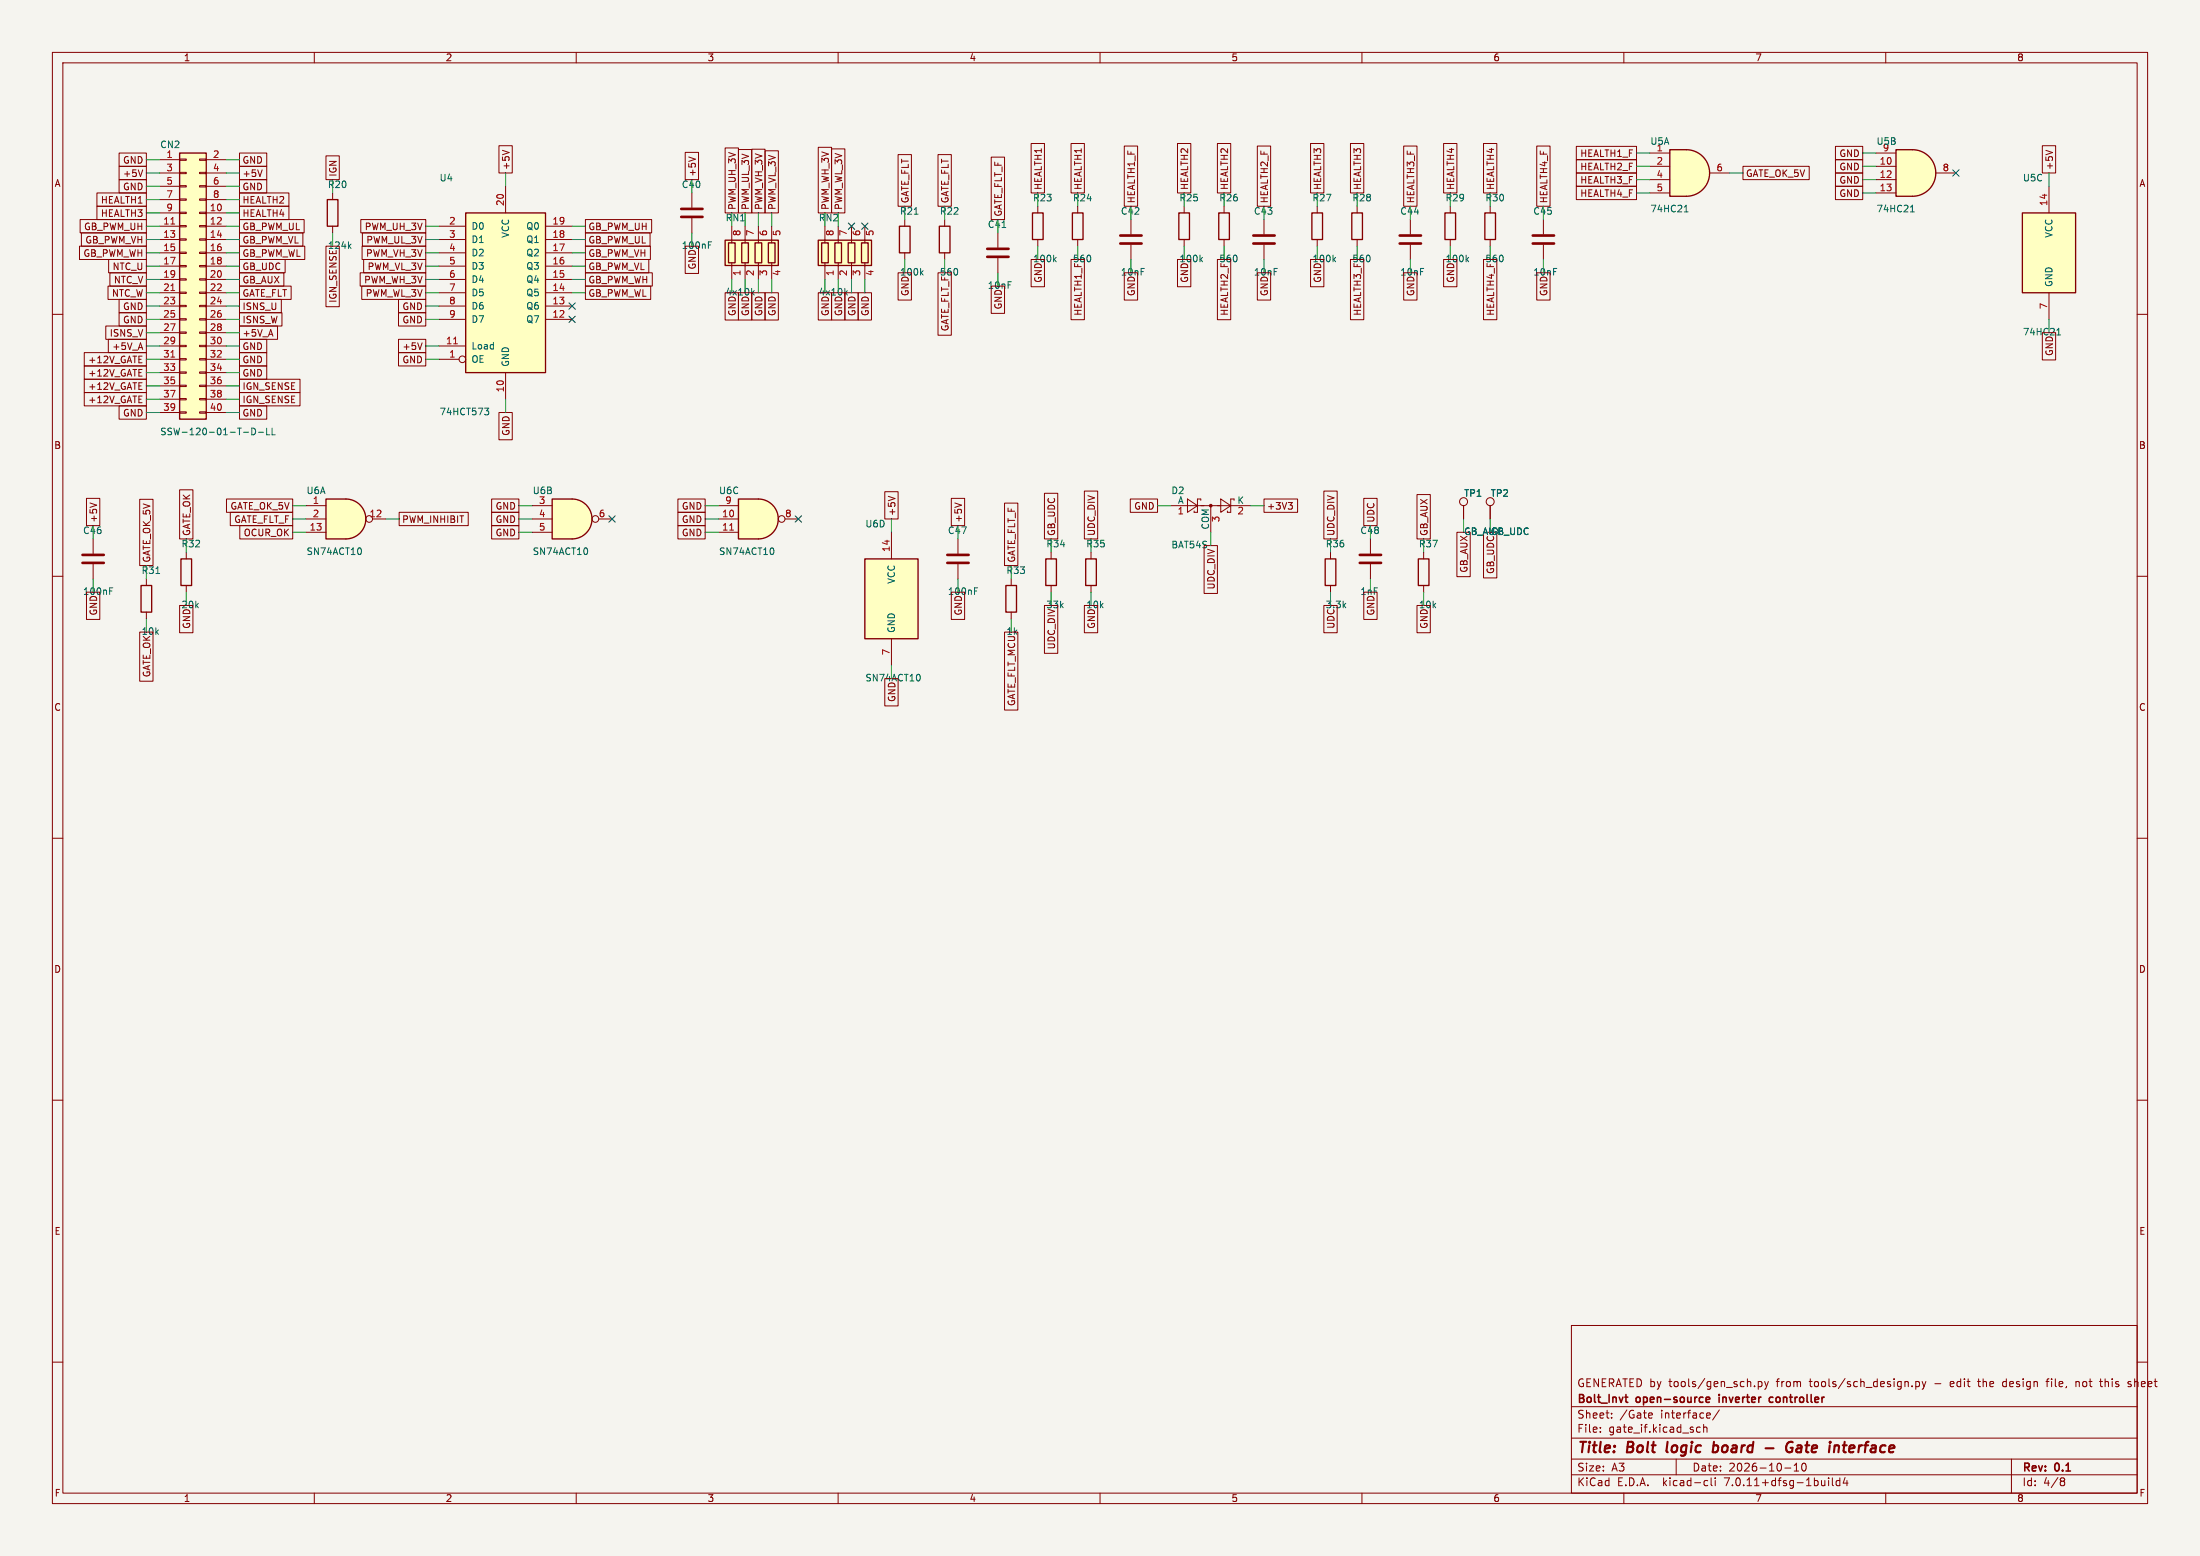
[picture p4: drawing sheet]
<svg xmlns="http://www.w3.org/2000/svg" width="420mm" height="297mm" viewBox="0 0 420 297" stroke-linecap="round" stroke-linejoin="round" font-family="sans-serif">
<path d="M0 0h420v297h-420z" fill="#f5f4ef" stroke="#f5f4ef" stroke-width=".19"/>
<g fill="none" stroke="#840000" stroke-width=".19">
<path d="M10 10h400v277h-400zM12 12h396v273h-396zM60 10v2M110 10v2M160 10v2M210 10v2M260 10v2M310 10v2M360 10v2M30.5 30.5h3.8M30.5 33h3.8M30.5 35.6h3.8"/>
<path d="M30.5 38.1h3.8M34.3 38h1.3v.2h-1.3zM34.3 35.4h1.3v.3h-1.3zM34.3 32.9h1.3v.2h-1.3zM34.3 30.4h1.3v.2h-1.3zM38.1 38h1.3v.2h-1.3zM38.1 35.4h1.3v.3h-1.3zM38.1 32.9h1.3v.2h-1.3zM38.1 30.4h1.3v.2h-1.3zM39.4 30.5h3.8M39.4 33h3.8M39.4 35.6h3.8"/>
<path d="M39.4 38.1h3.8M96.5 35.6v5M226.1 39.4v1.2M233.7 39.4v1.2M251.5 39.4v1.2M259.1 39.4v1.2M276.9 39.4v1.2M284.5 39.4v1.2M10 60h2M30.5 40.6h3.8M30.5 43.2h3.8M30.5 45.7h3.8"/>
<path d="M30.5 48.3h3.8M30.5 50.8h3.8M30.5 53.3h3.8M30.5 55.9h3.8M30.5 58.4h3.8M34.3 58.3h1.3v.2h-1.3zM34.3 55.8h1.3v.2h-1.3zM34.3 53.2h1.3v.3h-1.3zM34.3 50.7h1.3v.2h-1.3zM34.3 48.1h1.3v.3h-1.3zM34.3 45.6h1.3v.2h-1.3zM34.3 43.1h1.3v.2h-1.3z"/>
<path d="M34.3 40.5h1.3v.3h-1.3zM38.1 58.3h1.3v.2h-1.3zM38.1 55.8h1.3v.2h-1.3zM38.1 53.2h1.3v.3h-1.3zM38.1 50.7h1.3v.2h-1.3zM38.1 48.1h1.3v.3h-1.3zM38.1 45.6h1.3v.2h-1.3zM38.1 43.1h1.3v.2h-1.3zM38.1 40.5h1.3v.3h-1.3zM39.4 40.6h3.8M39.4 43.2h3.8M39.4 45.7h3.8"/>
<path d="M39.4 48.3h3.8M39.4 50.8h3.8M39.4 53.3h3.8M39.4 55.9h3.8M39.4 58.4h3.8M83.8 43.2h5.1M83.8 45.7h5.1M83.8 48.3h5.1M83.8 50.8h5.1M83.8 53.3h5.1M83.8 55.9h5.1M83.8 58.4h5.1"/>
<path d="M104.1 43.2h5.1M104.1 45.7h5.1M104.1 48.3h5.1M104.1 50.8h5.1M104.1 53.3h5.1M104.1 55.9h5.1M104.1 58.4h5.1M215.9 41.9v2.8M215.9 46.7v2.8M226.1 45.7v1.3M233.7 45.7v1.3M241.3 41.9v2.8"/>
<path d="M241.3 46.7v2.8M251.5 45.7v1.3M259.1 45.7v1.3M269.2 41.9v2.8M269.2 46.7v2.8M276.9 45.7v1.3M284.5 45.7v1.3M294.6 41.9v2.8M294.6 46.7v2.8M408 60h2M30.5 61h3.8M30.5 63.5h3.8"/>
<path d="M30.5 66h3.8M30.5 68.6h3.8M30.5 71.1h3.8M30.5 73.7h3.8M30.5 76.2h3.8M30.5 78.7h3.8M34.3 78.6h1.3v.3h-1.3zM34.3 76.1h1.3v.2h-1.3zM34.3 73.5h1.3v.3h-1.3zM34.3 71h1.3v.2h-1.3zM34.3 68.5h1.3v.2h-1.3zM34.3 65.9h1.3v.3h-1.3z"/>
<path d="M34.3 63.4h1.3v.2h-1.3zM34.3 60.8h1.3v.3h-1.3zM38.1 78.6h1.3v.3h-1.3zM38.1 76.1h1.3v.2h-1.3zM38.1 73.5h1.3v.3h-1.3zM38.1 71h1.3v.2h-1.3zM38.1 68.5h1.3v.2h-1.3zM38.1 65.9h1.3v.3h-1.3zM38.1 63.4h1.3v.2h-1.3zM38.1 60.8h1.3v.3h-1.3zM39.4 61h3.8M39.4 63.5h3.8"/>
<path d="M39.4 66h3.8M39.4 68.6h3.8M39.4 71.1h3.8M39.4 73.7h3.8M39.4 76.2h3.8M39.4 78.7h3.8M83.8 61h5.1M83.8 66h5.1M83.8 68.6h3.8M96.5 71.1v5.1M104.1 61h5.1M10 110h2"/>
<path d="M170.2 101.6v5.1M182.9 102.9v2.8M182.9 107.7v2.8M193 110.5v1.3M193 116.8v1.3M200.7 105.4v1.3M200.7 111.8v1.2M271.8 105.4v1.3M271.8 111.8v1.2M408 110h2M170.2 121.9v5.1M10 160h2"/>
<path d="M408 160h2M10 210h2M408 210h2M10 260h2M300 253h108v32h-108zM408 260h2M300 278.5h108M300 274.5h108M300 268.5h108M305.5 273.2v.2M305.5 272.5v.1M307.7 270.5v.2"/>
<path d="M307.7 269.8v.1M314.9 269.7l.5 .1v.2l-.7 .2M315.4 270.6l-.5 .1M320 278.5v3M324.6 272.5l-.4-.1-.3 .3 .1 .6h.6M325.2 272.5l.2-.1 .4 .1 .1 .9M325.2 271.9v1.5M326.4 269.8l.1 .2-.7 .2M328.2 269.1l-1.3 1.9M335.7 263.7v1.5M335.7 263.8l.4-.1 .3 .3-.2 .6h-.5M336.9 263.7l.3 1"/>
<path d="M337.2 264.7l-.3 .5M337.6 263.7l-.4 1M342.5 279.7l.4-.4v1.5M344.2 279.4l.1-.1a.8 .8 0 0 1 .5 .7 .8 .8 0 0 1-.5 .8 1 1 0 0 1-.1-1.4zM365 264.5v.2M365.7 263.8l.5-.1 .2 .3-.1 .6h-.6M365.7 263.7v1.5M366.9 263.7l.4 1M367.3 264.7l-.4 .5M367.7 263.7l-.4 1M377.5 263.7h.6M382.6 263.7l-.3 .3v.4l.3 .3"/>
<path d="M384 278.5v6.5M390.6 263.7h.6M391.2 263.2l-.4 .2v1.3M396.3 263.7v1M396.9 263.8l-.4-.1-.2 .1M400.8 263.7h.6M401 263.2v1.3l.4 .2M406.8 263.8l-.4-.1-.2 .2 .1 .2 .5 .2v.3h-.6M60 285v2M110 285v2M160 285v2M210 285v2"/>
<path d="M260 285v2M300 281.5h108M310 285v2M325.6 282.6l.4 .1M326 283.5l-.4 .1M326.7 282.1v1.3l.2 .2M327.4 282.1v.1M327.4 282.6v1M340.7 280.2h1.2M342.5 280.8h.9M349.1 282.1v.1M349.1 282.6v1"/>
<path d="M349.8 282.1v1.3l.2 .2M351.2 282.7l-.4-.1-.3 .3 .2 .6h.5M351.2 282.1v1.5M352.2 282l-.3 1.1h.9M352.6 282.6v1M360 285v2M393.6 282.1h.3l.3 .3-.3 .3M393.6 282.7h.3M393.9 282.7l.2 .2 .1 .4-.3 .3h-.3"/>
<circle cx="88.3" cy="68.6" r=".63"/>
</g>
<path d="M318.3 275.2l-.1 1.9M327.1 276h.8M327.2 275.2l-.2 2M327.8 277a.66 .66 0 0 1-.8 .1M337.1 276.4h1.5M342.2 275.3a1.02 1.02 0 0 0-1.2 .6 1.02 1.02 0 0 0 .5 1.3l.6-.2 .1-.7h-.4M343.7 275.9l-.6 .1M343.7 276.4h-.5a.4 .4 0 0 0-.3 .4 .4 .4 0 0 0 .2 .4h.5M351.8 275.9h.7M352.2 275.2l-.3 1.7 .1 .2 .4 .1" fill="none" stroke="#840000" stroke-width=".4"/>
<path d="M310.2 266.7h.6M310.5 267.6l.3 .1M325.7 267.2l.7-.2-.1-.2-.4-.1-.2 .2 .1 .7h.5M328.2 266.2v.1M328.2 266.7v1M338.5 266.8l-.5-.1-.2 .3 .1 .6h.6" fill="none" stroke="#840000" stroke-width=".3"/>
<g fill="#ffffc2" stroke="#ffffc2" stroke-width=".19">
<path d="M165.1 106.7h10.2v15.2h-10.2z"/>
<path d="M34.3 29.2h5.1v50.8h-5.1z"/>
<path d="M88.9 40.6h15.2v30.5h-15.2z"/>
<path d="M144.8 95.3a3.8 3.8 0 0 1 3.8 3.8 3.8 3.8 0 0 1-3.8 3.8z"/>
</g>
<path d="M34.3 29.2h5.1v50.8h-5.1zM88.9 40.6h15.2v30.5h-15.2zM225 40.6h2.1v5.1h-2.1zM232.7 40.6h2v5.1h-2zM250.4 40.6h2.1v5.1h-2.1zM258.1 40.6h2v5.1h-2zM275.8 40.6h2.1v5.1h-2.1zM283.5 40.6h2v5.1h-2zM165.1 106.7h10.2v15.2h-10.2zM192 111.8h2.1v5h-2.1zM199.6 106.7h2.1v5.1h-2.1zM270.8 106.7h2v5.1h-2z" fill="none" stroke="#840000" stroke-width=".25"/>
<g fill="none" stroke="#006464" stroke-width=".19">
<path d="M229.2 49.5l.4 .5M229.6 49.1l-.5 .5M254.6 49.5l.4 .5M255 49.1l-.5 .5M280 49.5l.4 .5M280.4 49.1l-.5 .5M92.5 77.9h.8l-.4 .5 .3 .1 .1 .4-.2 .3h-.4M46.5 82.5h1M48.1 81.7a.64 .64 0 0 1 .7 .7 .64 .64 0 0 1-.7 .6zM49.3 82.5h1M50.9 81.7v1.3h.6M51.9 81.7v1.3h.6"/>
<path d="M186 112.8h.5M186 112.2h.6M175.6 128.8l.1 .4-.1 .7"/>
</g>
<path d="M213.9 46.5h4M213.9 45h4M239.3 46.5h4M239.3 45h4M267.2 46.5h4.1M267.2 45h4.1M292.6 46.5h4.1M292.6 45h4.1M180.8 107.4h4.1M180.8 105.9h4.1" fill="none" stroke="#840000" stroke-width=".51"/>
<path d="M32.6 42.8h.8M32.6 55.5h.8M32.6 68.2h.8M86.6 65.6h.7" fill="none" stroke="#a90000" stroke-width=".19"/>
<path d="M141 95.3h3.8v7.6h-3.8z" fill="#ffffc2"/>
<path d="M141 95.3h3.8a3.8 3.8 0 0 1 3.8 3.8 3.8 3.8 0 0 1-3.8 3.8h-3.8z" fill="none" stroke="#840000" stroke-width=".25"/>
<g fill="none" stroke="#840000" stroke-width=".19">
<path d="M137.2 99.1h3.8M137.2 96.5h3.8M149.9 99.1h2.5M137.2 101.6h3.8"/>
<circle cx="149.2" cy="99.1" r=".63"/>
</g>
<path d="M139.3 101.2h.7" fill="none" stroke="#a90000" stroke-width=".19"/>
<path d="M147.6 104.7l.1 .4-.1 .6" fill="none" stroke="#006464" stroke-width=".19"/>
<path d="M109.2 95.3a3.8 3.8 0 0 1 3.8 3.8 3.8 3.8 0 0 1-3.8 3.8z" fill="#ffffc2" stroke="#ffffc2" stroke-width=".19"/>
<path d="M105.4 95.3h3.8v7.6h-3.8z" fill="#ffffc2"/>
<path d="M105.4 95.3h3.8a3.8 3.8 0 0 1 3.8 3.8 3.8 3.8 0 0 1-3.8 3.8h-3.8z" fill="none" stroke="#840000" stroke-width=".25"/>
<g fill="none" stroke="#840000" stroke-width=".19">
<path d="M101.6 96.5h3.8M101.6 99.1h3.8M114.3 99.1h2.5M101.6 101.6h3.8"/>
<circle cx="113.7" cy="99.1" r=".63"/>
</g>
<path d="M112.1 104.7l.1 .4-.1 .6" fill="none" stroke="#006464" stroke-width=".19"/>
<path d="M66 95.3a3.8 3.8 0 0 1 3.8 3.8 3.8 3.8 0 0 1-3.8 3.8z" fill="#ffffc2" stroke="#ffffc2" stroke-width=".19"/>
<path d="M62.2 95.3h3.8v7.6h-3.8z" fill="#ffffc2"/>
<g fill="none" stroke="#840000" stroke-width=".25">
<path d="M138.4 45.8h10.2v4.9h-10.2zM139.1 46.4h1.2v3.8h-1.2zM141.6 46.4h1.3v3.8h-1.3zM144.1 46.4h1.3v3.8h-1.3zM146.7 46.4h1.3v3.8h-1.3zM156.2 45.8h10.2v4.9h-10.2zM156.8 46.4h1.3v3.8h-1.3zM159.4 46.4h1.3v3.8h-1.3zM161.9 46.4h1.3v3.8h-1.3zM164.5 46.4h1.2v3.8h-1.2zM171.7 43.2h2v5.1h-2zM179.3 43.2h2.1v5.1h-2.1z"/>
<path d="M197.1 40.6h2v5.1h-2zM204.7 40.6h2.1v5.1h-2.1zM62.2 95.3h3.8a3.8 3.8 0 0 1 3.8 3.8 3.8 3.8 0 0 1-3.8 3.8h-3.8zM26.9 111.8h2.1v5h-2.1zM34.5 106.7h2.1v5.1h-2.1z"/>
</g>
<g fill="none" stroke="#840000" stroke-width=".19">
<path d="M132.1 36.8v2.8M198.1 39.4v1.2M205.7 39.4v1.2M132.1 41.7v2.8M139.7 43.2v3.2M139.7 50.2v3.1M142.2 43.2v3.2M142.2 50.2v3.1M144.8 43.2v3.2M144.8 50.2v3.1M147.3 43.2v3.2M147.3 50.2v3.1"/>
<path d="M157.5 43.2v3.2M157.5 50.2v3.1M160 43.2v3.2M160 50.2v3.1M162.6 43.2v3.2M162.6 50.2v3.1M165.1 43.2v3.2M165.1 50.2v3.1M172.7 41.9v1.3M172.7 48.3v1.2M180.3 41.9v1.3M180.3 48.3v1.2"/>
<path d="M190.5 44.5v2.7M190.5 49.3v2.8M198.1 45.7v1.3M205.7 45.7v1.3M58.4 96.5h3.8M58.4 99.1h3.8M71.1 99.1h2.6M17.8 102.9v2.8M17.8 107.7v2.8M27.9 110.5v1.3M27.9 116.8v1.3M35.6 105.4v1.3"/>
<path d="M35.6 111.8v1.2M58.4 101.6h3.8"/>
<circle cx="70.5" cy="99.1" r=".63"/>
</g>
<g fill="none" stroke="#006464" stroke-width=".19">
<path d="M135.2 46.8h.5M135.2 46.2h.6M143.6 55.8l.4 .5M144 55.5l-.5 .5M161.4 55.8l.4 .5M161.8 55.5l-.5 .5M174.5 40.9h.8M175.9 52l.3 .5M176.2 51.7l-.5 .4M191.3 43.4h.7M201.3 49.5l.3 .5M201.6 49.1l-.5 .5"/>
<path d="M20.9 112.8h.5M20.9 112.2h.6M29.8 109.5h.7M68.9 104.7l.1 .4-.1 .6"/>
</g>
<path d="M130 39.9h4.1M130 41.4h4.1M188.5 49h4M188.5 47.5h4M15.7 107.4h4.1M15.7 105.9h4.1" fill="none" stroke="#840000" stroke-width=".51"/>
<g fill="#ffffc2" stroke="#ffffc2" stroke-width=".19">
<path d="M138.4 45.8h10.2v4.9h-10.2z"/>
<path d="M156.2 45.8h10.2v4.9h-10.2z"/>
<path d="M365.1 28.6a4.4 4.4 0 0 1 4.4 4.4 4.4 4.4 0 0 1-4.4 4.5z"/>
</g>
<path d="M361.9 28.6h3.2v8.9h-3.2z" fill="#ffffc2"/>
<path d="M62.5 38.1h2v5.1h-2zM361.9 28.6h3.2a4.4 4.4 0 0 1 4.4 4.4 4.4 4.4 0 0 1-4.4 4.5h-3.2zM207.3 106.7h2v5.1h-2z" fill="none" stroke="#840000" stroke-width=".25"/>
<g fill="none" stroke="#840000" stroke-width=".19">
<path d="M63.5 36.8v1.3M358.1 31.8h3.8M358.1 34.3h3.8M358.1 36.8h3.8M358.1 29.2h3.8M369.6 33h3.8M63.5 43.2v1.3M223.5 96.5h15.3M226.7 95.3l1.9 1.2-1.9 1.3zM229.2 95.5v-.2h-.6v2.5h-.6v-.3M231.1 96.5v5.1M233 95.3l1.9 1.2-1.9 1.3z"/>
<path d="M235.6 95.5v-.2h-.7v2.5h-.6v-.3M279.4 96.5v2.6M284.5 96.5v2.6M208.3 105.4v1.3M208.3 111.8v1.2"/>
<circle cx="279.4" cy="95.8" r=".76"/>
<circle cx="284.5" cy="95.8" r=".76"/>
</g>
<path d="M364.8 39.5l.3-.3v1.2M66.6 46.9l.4 .5M67 46.6l-.5 .5M364.7 40.4h.7" fill="none" stroke="#006464" stroke-width=".19"/>
<circle cx="231.1" cy="96.5" r=".25" fill="#840000" stroke="#840000" stroke-width=".19"/>
<path d="M321.9 28.6a4.4 4.4 0 0 1 4.5 4.4 4.4 4.4 0 0 1-4.5 4.5z" fill="#ffffc2" stroke="#ffffc2" stroke-width=".19"/>
<path d="M318.8 28.6h3.1v8.9h-3.1z" fill="#ffffc2"/>
<path d="M318.8 28.6h3.1a4.4 4.4 0 0 1 4.5 4.4 4.4 4.4 0 0 1-4.5 4.5h-3.1zM386.1 40.6h10.1v15.3h-10.1zM253 106.7h2v5.1h-2z" fill="none" stroke="#840000" stroke-width=".25"/>
<g fill="none" stroke="#840000" stroke-width=".19">
<path d="M18.5 39.4h9.4v2.5h-9.4zM18.5 36.8h9.4v2.6h-9.4zM22.7 29.2h5.2v2.6h-5.2zM22.7 34.3h5.2v2.5h-5.2zM22.7 31.8h5.2v2.5h-5.2zM27.2 32.4l-.4 1.3M45.7 31.8h5.2v2.5h-5.2zM45.7 29.2h5.2v2.6h-5.2zM45.7 39.4h9.5v2.5h-9.5zM45.7 36.8h9.5v2.6h-9.5zM45.7 34.3h5.2v2.5h-5.2zM50 32.4l-.4 1.3"/>
<path d="M62.2 29.8h2.6v4.5h-2.6zM95.2 27.8h2.6v5.2h-2.6zM95.9 28.7l1.3 .4M130.8 29.1h2.6v5.2h-2.6zM131.5 30l1.3 .4M138.4 28.2h2.6v12.4h-2.6zM141 28.5h2.5v12.1h-2.5zM143.5 28.5h2.6v12.1h-2.6zM146 28.8h2.6v11.8h-2.6zM156.2 28.1h2.6v12.5h-2.6zM158.7 28.4h2.6v12.2h-2.6zM171.4 29.5h2.6v9.9h-2.6z"/>
<path d="M179.1 29.5h2.5v9.9h-2.5zM189.2 30h2.6v11.9h-2.6zM196.8 27.4h2.6v9.4h-2.6zM204.5 27.4h2.5v9.4h-2.5zM214.6 27.9h2.6v11.5h-2.6zM224.8 27.4h2.5v9.4h-2.5zM232.4 27.4h2.6v9.4h-2.6zM240 27.9h2.6v11.5h-2.6zM250.2 27.4h2.5v9.4h-2.5zM257.8 27.4h2.5v9.4h-2.5zM268 27.9h2.5v11.5h-2.5zM275.6 27.4h2.5v9.4h-2.5z"/>
<path d="M283.2 27.4h2.5v9.4h-2.5zM293.4 27.9h2.5v11.5h-2.5zM300.9 30.5h11.5v2.5h-11.5zM300.9 27.9h11.5v2.6h-11.5zM300.9 33h11.5v2.6h-11.5zM300.9 35.6h11.5v2.5h-11.5zM315 29.2h3.8M315 31.8h3.8M315 34.3h3.8M315 36.8h3.8M326.4 33h3.8M332.7 31.8h12.7v2.5h-12.7z"/>
<path d="M350.4 27.9h5.2v2.6h-5.2zM350.4 35.6h5.2v2.5h-5.2zM350.4 33h5.2v2.6h-5.2zM350.4 30.5h5.2v2.5h-5.2zM389.9 27.8h2.5v5.2h-2.5zM390.6 28.7l1.2 .4M391.2 35.6v5M15.2 47h12.7v2.5h-12.7zM15.3 41.9h12.6v2.6h-12.6zM15.5 44.4h12.4v2.6h-12.4zM20.6 54.6h7.3v2.6h-7.3zM20.7 49.5h7.2v2.6h-7.2z"/>
<path d="M21 52.1h6.9v2.5h-6.9zM22.7 59.7h5.2v2.5h-5.2zM22.7 57.1h5.2v2.6h-5.2zM45.7 47h12.5v2.5h-12.5zM45.7 44.4h12.1v2.6h-12.1zM45.7 41.9h12.4v2.6h-12.4zM45.7 54.6h9.9v2.6h-9.9zM45.7 52.1h8.5v2.5h-8.5zM45.7 49.5h8.7v2.6h-8.7zM45.7 57.1h8v2.6h-8zM45.7 59.7h8.1v2.5h-8.1zM62.2 47h2.6v11.5h-2.6z"/>
<path d="M68.8 52.1h12.5v2.5h-12.5zM68.9 41.9h12.4v2.6h-12.4zM69.1 54.6h12.2v2.6h-12.2zM69.1 47h12.2v2.5h-12.2zM69.2 44.4h12.1v2.6h-12.1zM69.4 49.5h11.9v2.6h-11.9zM76.1 59.7h5.2v2.5h-5.2zM76.1 57.1h5.2v2.6h-5.2zM111.8 41.9h12.6v2.6h-12.6zM111.8 54.6h12.4v2.6h-12.4zM111.8 52.1h12.7v2.5h-12.7zM111.8 49.5h12.1v2.6h-12.1z"/>
<path d="M111.8 47h12.4v2.5h-12.4zM111.8 44.4h12.3v2.6h-12.3zM130.8 47h2.6v5.2h-2.6zM138.4 55.9h2.6v5.2h-2.6zM141 55.9h2.5v5.2h-2.5zM143.5 55.9h2.6v5.2h-2.6zM146 55.9h2.6v5.2h-2.6zM156.2 55.9h2.6v5.2h-2.6zM158.7 55.9h2.6v5.2h-2.6zM161.3 55.9h2.5v5.2h-2.5zM163.8 55.9h2.6v5.2h-2.6zM171.4 52.1h2.6v5.2h-2.6z"/>
<path d="M179.1 52.1h2.5v11.9h-2.5zM189.2 54.6h2.6v5.2h-2.6zM196.8 49.5h2.6v5.2h-2.6zM204.5 49.5h2.5v11.5h-2.5zM214.6 52.1h2.6v5.2h-2.6zM224.8 49.5h2.5v5.2h-2.5zM232.4 49.5h2.6v11.5h-2.6zM240 52.1h2.6v5.2h-2.6zM250.2 49.5h2.5v5.2h-2.5zM257.8 49.5h2.5v11.5h-2.5zM268 52.1h2.5v5.2h-2.5zM275.6 49.5h2.5v5.2h-2.5z"/>
<path d="M283.2 49.5h2.5v11.5h-2.5zM293.4 52.1h2.5v5.2h-2.5zM391.2 55.9v5.1M16.1 67.3h11.8v2.6h-11.8zM16.1 69.8h11.8v2.6h-11.8zM16.1 72.4h11.8v2.5h-11.8zM16.1 74.9h11.8v2.6h-11.8zM20.2 62.2h7.7v2.6h-7.7zM20.7 64.8h7.2v2.5h-7.2zM22.7 77.5h5.2v2.5h-5.2zM45.7 74.9h11.6v2.6h-11.6zM45.7 77.5h5.2v2.5h-5.2z"/>
<path d="M45.7 64.8h5.2v2.5h-5.2zM45.7 69.8h5.2v2.6h-5.2zM45.7 72.4h11.6v2.5h-11.6zM45.7 62.2h7.3v2.6h-7.3zM45.7 67.3h5.2v2.6h-5.2zM76.1 64.8h5.2v2.5h-5.2zM76.1 67.3h5.2v2.6h-5.2zM80.6 65.4l-.4 1.3M95.2 78.7h2.6v5.2h-2.6zM389.9 63.5h2.5v5.2h-2.5zM16.5 95.1h2.6v5.2h-2.6zM17.2 96l1.3 .4"/>
<path d="M26.7 95.3h2.5v12.7h-2.5zM34.3 93.5h2.5v9.4h-2.5zM43.2 95.2h12.7v2.6h-12.7zM44 97.8h11.9v2.5h-11.9zM76.2 97.8h13.2v2.5h-13.2zM93.9 97.8h5.2v2.5h-5.2zM93.9 95.2h5.2v2.6h-5.2zM129.4 95.2h5.2v2.6h-5.2zM129.4 97.8h5.2v2.5h-5.2zM168.9 93.9h2.6v5.2h-2.6zM169.6 94.7l1.3 .5M181.6 95.1h2.6v5.2h-2.6z"/>
<path d="M182.3 96l1.3 .4M191.8 96h2.5v12h-2.5zM199.4 94.2h2.5v8.7h-2.5zM207 93.7h2.6v9.2h-2.6zM215.8 95.2h5.2v2.6h-5.2zM241.3 95.2h6.4v2.6h-6.4zM245.9 95.9h.8l-.4 .5M246.5 96.4l.2 .2v.3l-.2 .3M252.7 93.7h2.6v9.2h-2.6zM260.3 95.1h2.6v5.2h-2.6zM270.5 94.4h2.5v8.5h-2.5zM279.4 96.5v2.6"/>
<path d="M284.5 96.5v2.6M16.5 113h2.6v5.2h-2.6zM34.3 115.6h2.5v5.2h-2.5zM45.8 100.3h10.1v2.6h-10.1zM93.9 100.3h5.2v2.6h-5.2zM129.4 100.3h5.2v2.6h-5.2zM181.6 113h2.6v5.2h-2.6zM199.4 115.6h2.5v9.1h-2.5zM207 115.6h2.6v5.2h-2.6zM229.9 104.1h2.5v9.2h-2.5zM252.7 115.6h2.6v5.2h-2.6zM254 105.4v1.3"/>
<path d="M254 111.8v1.2M260.3 113h2.6v5.2h-2.6zM261.6 102.9v2.8M261.6 107.7v2.8M270.5 115.6h2.5v5.2h-2.5zM278.1 101.6h2.6v8.5h-2.6zM283.2 101.6h2.5v8.7h-2.5zM26.7 120.7h2.5v9.3h-2.5zM168.9 129.5h2.6v5.2h-2.6zM191.8 120.7h2.5v14.8h-2.5z"/>
</g>
<path d="M321.7 39.5l.2-.3v1.2M321.5 40.4h.8M392.7 63.9h.7M392.8 63l.2-.3v1.2" fill="none" stroke="#006464" stroke-width=".19"/>
<path d="M386.1 40.6h10.1v15.3h-10.1z" fill="#ffffc2" stroke="#ffffc2" stroke-width=".19"/>
<path d="M259.6 107.4h4.1M259.6 105.9h4.1" fill="none" stroke="#840000" stroke-width=".51"/>
<g fill="none" stroke="#009600" stroke-width=".19">
<path d="M27.9 38.1h2.6M27.9 35.6h2.6M27.9 33h2.6M27.9 30.5h2.6M43.2 38.1h2.5M43.2 35.6h2.5M43.2 33h2.5M43.2 30.5h2.5M63.5 34.3v2.5M96.5 33v2.6M132.1 34.3v2.5M172.7 39.4v2.5"/>
<path d="M180.3 39.4v2.5M198.1 36.8v2.6M205.7 36.8v2.6M215.9 39.4v2.5M226.1 36.8v2.6M233.7 36.8v2.6M241.3 39.4v2.5M251.5 36.8v2.6M259.1 36.8v2.6M269.2 39.4v2.5M276.9 36.8v2.6M284.5 36.8v2.6"/>
<path d="M294.6 39.4v2.5M312.4 29.2h2.6M312.4 31.8h2.6M312.4 34.3h2.6M312.4 36.8h2.6M330.2 33h2.5M355.6 29.2h2.5M355.6 31.8h2.5M355.6 34.3h2.5M355.6 36.8h2.5M391.2 33v2.6M27.9 58.4h2.6"/>
<path d="M27.9 55.9h2.6M27.9 53.3h2.6M27.9 50.8h2.6M27.9 45.7h2.6M27.9 43.2h2.6M27.9 48.3h2.6M27.9 40.6h2.6M43.2 58.4h2.5M43.2 55.9h2.5M43.2 53.3h2.5M43.2 50.8h2.5M43.2 45.7h2.5"/>
<path d="M43.2 43.2h2.5M43.2 48.3h2.5M43.2 40.6h2.5M63.5 44.5v2.5M81.3 58.4h2.5M81.3 55.9h2.5M81.3 53.3h2.5M81.3 50.8h2.5M81.3 45.7h2.5M81.3 43.2h2.5M81.3 48.3h2.5M109.2 55.9h2.6"/>
<path d="M109.2 53.3h2.6M109.2 50.8h2.6M109.2 45.7h2.6M109.2 43.2h2.6M109.2 48.3h2.6M132.1 44.5v2.5M139.7 40.6v2.6M139.7 53.3v2.6M142.2 40.6v2.6M142.2 53.3v2.6M144.8 40.6v2.6M144.8 53.3v2.6"/>
<path d="M147.3 40.6v2.6M147.3 53.3v2.6M157.5 40.6v2.6M157.5 53.3v2.6M160 40.6v2.6M160 53.3v2.6M162.6 53.3v2.6M165.1 53.3v2.6M172.7 49.5v2.6M180.3 49.5v2.6M190.5 41.9v2.6M190.5 52.1v2.5"/>
<path d="M198.1 47v2.5M205.7 47v2.5M215.9 49.5v2.6M226.1 47v2.5M233.7 47v2.5M241.3 49.5v2.6M251.5 47v2.5M259.1 47v2.5M269.2 49.5v2.6M276.9 47v2.5M284.5 47v2.5M294.6 49.5v2.6"/>
<path d="M27.9 66h2.6M27.9 63.5h2.6M27.9 61h2.6M27.9 78.7h2.6M27.9 68.6h2.6M27.9 71.1h2.6M27.9 73.7h2.6M27.9 76.2h2.6M43.2 66h2.5M43.2 63.5h2.5M43.2 61h2.5M43.2 78.7h2.5"/>
<path d="M43.2 68.6h2.5M43.2 71.1h2.5M43.2 73.7h2.5M43.2 76.2h2.5M81.3 66h2.5M81.3 61h2.5M81.3 68.6h2.5M96.5 76.2v2.5M391.2 61v2.5M55.9 96.5h2.5M55.9 99.1h2.5M73.7 99.1h2.5"/>
<path d="M99.1 96.5h2.5M99.1 99.1h2.5M134.6 96.5h2.6M134.6 99.1h2.6M170.2 99.1v2.5M221 96.5h2.5M238.8 96.5h2.5M279.4 99.1v2.5M284.5 99.1v2.5M17.8 100.3v2.6M17.8 110.5v2.5M27.9 108v2.5"/>
<path d="M27.9 118.1v2.6M35.6 102.9v2.5M35.6 113v2.6M55.9 101.6h2.5M99.1 101.6h2.5M134.6 101.6h2.6M182.9 100.3v2.6M182.9 110.5v2.5M193 108v2.5M193 118.1v2.6M200.7 102.9v2.5M200.7 113v2.6"/>
<path d="M208.3 102.9v2.5M208.3 113v2.6M231.1 101.6v2.5M254 102.9v2.5M254 113v2.6M261.6 100.3v2.6M261.6 110.5v2.5M271.8 102.9v2.5M271.8 113v2.6M170.2 127v2.5"/>
</g>
<g fill="none" stroke="#000084" stroke-width=".19">
<path d="M372.8 32.4l1.2 1.2M374 32.4l-1.2 1.2M108.6 57.8l1.2 1.2M109.8 57.8l-1.2 1.2M162 42.6l1.2 1.2M163.2 42.6l-1.2 1.2M164.5 42.6l1.2 1.2M165.7 42.6l-1.2 1.2M108.6 60.4l1.2 1.2M109.8 60.4l-1.2 1.2M116.2 98.5l1.2 1.2M117.4 98.5l-1.2 1.2"/>
<path d="M151.8 98.5l1.2 1.2M153 98.5l-1.2 1.2"/>
</g>
<g font-size="2.8" fill="#840000">
<text x="301" y="277.9">Title:</text>
<text x="310.6" y="277.9">Bolt</text>
<text x="319" y="277.9">logic</text>
<text x="328.6" y="277.9">board</text>
<text x="344.2" y="277.9">Gate</text>
<text x="353.2" y="277.9">interface</text>
</g>
<g font-size="2.1" fill="#840000">
<text x="301" y="268.2">Bolt_Invt</text>
<text x="301" y="265">GENERATED by</text>
<text x="312.4" y="268.2">open-source</text>
<text x="318.7" y="265">tools/gen_sch.py</text>
<text x="328.8" y="268.2">inverter</text>
<text x="339.1" y="268.2">controller</text>
<text x="339.3" y="265">from</text>
<text x="345.8" y="265">tools/sch_design.py</text>
<text x="369.7" y="265">-</text>
<text x="372.9" y="265">edit</text>
<text x="378.4" y="265">the</text>
<text x="383.2" y="265">design</text>
<text x="391.8" y="265">file,</text>
<text x="397.4" y="265">not</text>
<text x="402.3" y="265">this</text>
<text x="407.7" y="265">sheet</text>
<text x="301" y="273.7">File:</text>
<text x="301" y="271">Sheet:</text>
<text x="307.1" y="273.7">gate_if.kicad_sch</text>
<text x="309.2" y="271">/Gate</text>
<text x="317.1" y="271">interface/</text>
<text x="301" y="281.1">Size:</text>
<text x="307.6" y="281.1">A3</text>
<text x="323" y="281.1">Date:</text>
<text x="330" y="281.1">2026-10-10</text>
<text x="386" y="281.3">Rev:</text>
<text x="392.4" y="281.3">0.1</text>
<text x="301" y="283.9">KiCad</text>
<text x="308.7" y="283.9">E.D.A.</text>
<text x="317.6" y="283.9">kicad-cli</text>
<text x="329.5" y="283.9">7.0.11+dfsg-1build4</text>
<text x="386" y="283.9">Id:</text>
<text x="390.1" y="283.9">4/8</text>
</g>
<g font-size="1.8" fill="#840000">
<text x="35" y="11.9">1</text>
<text x="85" y="11.9">2</text>
<text x="135" y="11.9">3</text>
<text x="185" y="11.9">4</text>
<text x="235" y="11.9">5</text>
<text x="285" y="11.9">6</text>
<text x="335" y="11.9">7</text>
<text x="385" y="11.9">8</text>
<text x="10.3" y="35.9">A</text>
<text x="23.4" y="31.4">GND</text>
<text x="23.4" y="34">+5V</text>
<text x="46.2" y="34">+5V</text>
<text x="46.2" y="31.4">GND</text>
<text x="64.5" y="33.8" transform="rotate(-90 64.5 33.8)">IGN</text>
<text x="97.5" y="32.5" transform="rotate(-90 97.5 32.5)">+5V</text>
<text x="133" y="33.8" transform="rotate(-90 133 33.8)">+5V</text>
<text x="301.6" y="32.7">HEALTH2_F</text>
<text x="301.6" y="30.2">HEALTH1_F</text>
<text x="301.6" y="35.2">HEALTH3_F</text>
<text x="333.2" y="34">GATE_OK_5V</text>
<text x="351.1" y="30.2">GND</text>
<text x="351.1" y="35.2">GND</text>
<text x="351.1" y="32.7">GND</text>
<text x="392.1" y="32.5" transform="rotate(-90 392.1 32.5)">+5V</text>
<text x="408.3" y="35.9">A</text>
<text x="19.2" y="41.6">HEALTH3</text>
<text x="19.2" y="39.1">HEALTH1</text>
<text x="23.4" y="36.5">GND</text>
<text x="46.2" y="41.6">HEALTH4</text>
<text x="46.2" y="39.1">HEALTH2</text>
<text x="46.2" y="36.5">GND</text>
<text x="140.7" y="40.2" transform="rotate(-90 140.7 40.2)">PWM_UH_3V</text>
<text x="143.2" y="40.2" transform="rotate(-90 143.2 40.2)">PWM_UL_3V</text>
<text x="145.7" y="40.2" transform="rotate(-90 145.7 40.2)">PWM_VH_3V</text>
<text x="148.3" y="40.2" transform="rotate(-90 148.3 40.2)">PWM_VL_3V</text>
<text x="158.4" y="40.2" transform="rotate(-90 158.4 40.2)">PWM_WH_3V</text>
<text x="161" y="40.2" transform="rotate(-90 161 40.2)">PWM_WL_3V</text>
<text x="173.7" y="38.9" transform="rotate(-90 173.7 38.9)">GATE_FLT</text>
<text x="181.3" y="38.9" transform="rotate(-90 181.3 38.9)">GATE_FLT</text>
<text x="191.5" y="41.4" transform="rotate(-90 191.5 41.4)">GATE_FLT_F</text>
<text x="199.1" y="36.4" transform="rotate(-90 199.1 36.4)">HEALTH1</text>
<text x="206.7" y="36.4" transform="rotate(-90 206.7 36.4)">HEALTH1</text>
<text x="216.9" y="38.9" transform="rotate(-90 216.9 38.9)">HEALTH1_F</text>
<text x="227" y="36.4" transform="rotate(-90 227 36.4)">HEALTH2</text>
<text x="234.6" y="36.4" transform="rotate(-90 234.6 36.4)">HEALTH2</text>
<text x="242.3" y="38.9" transform="rotate(-90 242.3 38.9)">HEALTH2_F</text>
<text x="252.4" y="36.4" transform="rotate(-90 252.4 36.4)">HEALTH3</text>
<text x="260" y="36.4" transform="rotate(-90 260 36.4)">HEALTH3</text>
<text x="270.2" y="38.9" transform="rotate(-90 270.2 38.9)">HEALTH3_F</text>
<text x="277.8" y="36.4" transform="rotate(-90 277.8 36.4)">HEALTH4</text>
<text x="285.4" y="36.4" transform="rotate(-90 285.4 36.4)">HEALTH4</text>
<text x="295.6" y="38.9" transform="rotate(-90 295.6 38.9)">HEALTH4_F</text>
<text x="301.6" y="37.8">HEALTH4_F</text>
<text x="351.1" y="37.8">GND</text>
<text x="16" y="44.1">GB_PWM_UH</text>
<text x="16.2" y="46.7">GB_PWM_VH</text>
<text x="46.2" y="46.7">GB_PWM_VL</text>
<text x="46.2" y="44.1">GB_PWM_UL</text>
<text x="69.5" y="44.1">PWM_UH_3V</text>
<text x="69.8" y="46.7">PWM_UL_3V</text>
<text x="112.2" y="44.1">GB_PWM_UH</text>
<text x="112.2" y="46.7">GB_PWM_UL</text>
<text x="15.8" y="49.2">GB_PWM_WH</text>
<text x="21.4" y="51.8">NTC_U</text>
<text x="46.2" y="49.2">GB_PWM_WL</text>
<text x="46.2" y="51.8">GB_UDC</text>
<text x="69.8" y="49.2">PWM_VH_3V</text>
<text x="70.1" y="51.8">PWM_VL_3V</text>
<text x="112.2" y="51.8">GB_PWM_VL</text>
<text x="112.2" y="49.2">GB_PWM_VH</text>
<text x="133" y="51.5" transform="rotate(-90 133 51.5)">GND</text>
<text x="171.7" y="52.8">100k</text>
<text x="179.3" y="52.8">560</text>
<text x="197.1" y="50.3">100k</text>
<text x="204.7" y="50.3">560</text>
<text x="213.9" y="52.8">10nF</text>
<text x="225.1" y="50.3">100k</text>
<text x="232.7" y="50.3">560</text>
<text x="239.3" y="52.8">10nF</text>
<text x="250.5" y="50.3">100k</text>
<text x="258.1" y="50.3">560</text>
<text x="267.2" y="52.8">10nF</text>
<text x="275.9" y="50.3">100k</text>
<text x="283.5" y="50.3">560</text>
<text x="292.6" y="52.8">10nF</text>
<text x="21.3" y="56.8">NTC_W</text>
<text x="21.6" y="54.3">NTC_V</text>
<text x="23.4" y="59.4">GND</text>
<text x="46.2" y="56.8">GATE_FLT</text>
<text x="46.2" y="54.3">GB_AUX</text>
<text x="46.2" y="59.4">ISNS_U</text>
<text x="64.5" y="57.9" transform="rotate(-90 64.5 57.9)">IGN_SENSE</text>
<text x="69.4" y="54.3">PWM_WH_3V</text>
<text x="69.7" y="56.8">PWM_WL_3V</text>
<text x="76.7" y="59.4">GND</text>
<text x="112.2" y="56.8">GB_PWM_WL</text>
<text x="112.2" y="54.3">GB_PWM_WH</text>
<text x="173.7" y="56.6" transform="rotate(-90 173.7 56.6)">GND</text>
<text x="188.5" y="55.3">10nF</text>
<text x="191.5" y="59.2" transform="rotate(-90 191.5 59.2)">GND</text>
<text x="199.1" y="54.1" transform="rotate(-90 199.1 54.1)">GND</text>
<text x="216.9" y="56.6" transform="rotate(-90 216.9 56.6)">GND</text>
<text x="227" y="54.1" transform="rotate(-90 227 54.1)">GND</text>
<text x="242.3" y="56.6" transform="rotate(-90 242.3 56.6)">GND</text>
<text x="252.4" y="54.1" transform="rotate(-90 252.4 54.1)">GND</text>
<text x="270.2" y="56.6" transform="rotate(-90 270.2 56.6)">GND</text>
<text x="277.8" y="54.1" transform="rotate(-90 277.8 54.1)">GND</text>
<text x="295.6" y="56.6" transform="rotate(-90 295.6 56.6)">GND</text>
<text x="20.8" y="64.5">ISNS_V</text>
<text x="23.4" y="61.9">GND</text>
<text x="46.2" y="61.9">ISNS_W</text>
<text x="46.2" y="64.5">+5V_A</text>
<text x="76.7" y="61.9">GND</text>
<text x="140.7" y="60.4" transform="rotate(-90 140.7 60.4)">GND</text>
<text x="143.2" y="60.4" transform="rotate(-90 143.2 60.4)">GND</text>
<text x="145.7" y="60.4" transform="rotate(-90 145.7 60.4)">GND</text>
<text x="148.3" y="60.4" transform="rotate(-90 148.3 60.4)">GND</text>
<text x="158.4" y="60.4" transform="rotate(-90 158.4 60.4)">GND</text>
<text x="161" y="60.4" transform="rotate(-90 161 60.4)">GND</text>
<text x="163.5" y="60.4" transform="rotate(-90 163.5 60.4)">GND</text>
<text x="166.1" y="60.4" transform="rotate(-90 166.1 60.4)">GND</text>
<text x="181.3" y="63.3" transform="rotate(-90 181.3 63.3)">GATE_FLT_F</text>
<text x="206.7" y="60.4" transform="rotate(-90 206.7 60.4)">HEALTH1_F</text>
<text x="234.6" y="60.4" transform="rotate(-90 234.6 60.4)">HEALTH2_F</text>
<text x="260" y="60.4" transform="rotate(-90 260 60.4)">HEALTH3_F</text>
<text x="285.4" y="60.4" transform="rotate(-90 285.4 60.4)">HEALTH4_F</text>
<text x="16.7" y="69.5">+12V_GATE</text>
<text x="21.3" y="67">+5V_A</text>
<text x="46.2" y="67">GND</text>
<text x="46.2" y="69.5">GND</text>
<text x="76.7" y="67">+5V</text>
<text x="76.7" y="69.5">GND</text>
<text x="392.1" y="68" transform="rotate(-90 392.1 68)">GND</text>
<text x="16.7" y="72.1">+12V_GATE</text>
<text x="16.7" y="74.6">+12V_GATE</text>
<text x="16.7" y="77.2">+12V_GATE</text>
<text x="46.2" y="77.2">IGN_SENSE</text>
<text x="46.2" y="72.1">GND</text>
<text x="46.2" y="74.6">IGN_SENSE</text>
<text x="23.4" y="79.7">GND</text>
<text x="46.2" y="79.7">GND</text>
<text x="97.5" y="83.3" transform="rotate(-90 97.5 83.3)">GND</text>
<text x="10.3" y="85.9">B</text>
<text x="408.2" y="85.9">B</text>
<text x="18.7" y="99.9" transform="rotate(-90 18.7 99.9)">+5V</text>
<text x="43.9" y="97.5">GATE_OK_5V</text>
<text x="44.6" y="100">GATE_FLT_F</text>
<text x="76.7" y="100">PWM_INHIBIT</text>
<text x="94.5" y="100">GND</text>
<text x="94.5" y="97.5">GND</text>
<text x="130.1" y="97.5">GND</text>
<text x="130.1" y="100">GND</text>
<text x="171.1" y="98.6" transform="rotate(-90 171.1 98.6)">+5V</text>
<text x="183.8" y="99.9" transform="rotate(-90 183.8 99.9)">+5V</text>
<text x="216.4" y="97.5">GND</text>
<text x="241.8" y="97.5">+3V3</text>
<text x="262.6" y="99.9" transform="rotate(-90 262.6 99.9)">UDC</text>
<text x="28.9" y="107.5" transform="rotate(-90 28.9 107.5)">GATE_OK_5V</text>
<text x="36.5" y="102.4" transform="rotate(-90 36.5 102.4)">GATE_OK</text>
<text x="46.4" y="102.6">OCUR_OK</text>
<text x="94.5" y="102.6">GND</text>
<text x="130.1" y="102.6">GND</text>
<text x="194" y="107.5" transform="rotate(-90 194 107.5)">GATE_FLT_F</text>
<text x="201.6" y="102.4" transform="rotate(-90 201.6 102.4)">GB_UDC</text>
<text x="209.2" y="102.4" transform="rotate(-90 209.2 102.4)">UDC_DIV</text>
<text x="255" y="102.4" transform="rotate(-90 255 102.4)">UDC_DIV</text>
<text x="272.7" y="102.4" transform="rotate(-90 272.7 102.4)">GB_AUX</text>
<text x="232.1" y="112.6" transform="rotate(-90 232.1 112.6)">UDC_DIV</text>
<text x="259.6" y="113.8">1nF</text>
<text x="280.4" y="109.4" transform="rotate(-90 280.4 109.4)">GB_AUX</text>
<text x="285.4" y="109.7" transform="rotate(-90 285.4 109.7)">GB_UDC</text>
<text x="18.7" y="117.6" transform="rotate(-90 18.7 117.6)">GND</text>
<text x="34.6" y="116.3">20k</text>
<text x="183.8" y="117.6" transform="rotate(-90 183.8 117.6)">GND</text>
<text x="199.7" y="116.3">33k</text>
<text x="207.3" y="116.3">10k</text>
<text x="253" y="116.3">3.3k</text>
<text x="262.6" y="117.6" transform="rotate(-90 262.6 117.6)">GND</text>
<text x="270.8" y="116.3">10k</text>
<text x="26.9" y="121.4">10k</text>
<text x="36.5" y="120.1" transform="rotate(-90 36.5 120.1)">GND</text>
<text x="192" y="121.4">1k</text>
<text x="201.6" y="124.1" transform="rotate(-90 201.6 124.1)">UDC_DIV</text>
<text x="209.2" y="120.1" transform="rotate(-90 209.2 120.1)">GND</text>
<text x="255" y="120.1" transform="rotate(-90 255 120.1)">UDC</text>
<text x="272.7" y="120.1" transform="rotate(-90 272.7 120.1)">GND</text>
<text x="28.9" y="129.4" transform="rotate(-90 28.9 129.4)">GATE_OK</text>
<text x="10.3" y="135.9">C</text>
<text x="171.1" y="134.1" transform="rotate(-90 171.1 134.1)">GND</text>
<text x="194" y="134.9" transform="rotate(-90 194 134.9)">GATE_FLT_MCU</text>
<text x="408.2" y="135.9">C</text>
<text x="10.3" y="185.9">D</text>
<text x="408.2" y="185.9">D</text>
<text x="10.3" y="235.9">E</text>
<text x="408.3" y="235.9">E</text>
<text x="10.3" y="285.9">F</text>
<text x="35" y="286.9">1</text>
<text x="85" y="286.9">2</text>
<text x="135" y="286.9">3</text>
<text x="185" y="286.9">4</text>
<text x="235" y="286.9">5</text>
<text x="285" y="286.9">6</text>
<text x="335" y="286.9">7</text>
<text x="385" y="286.9">8</text>
<text x="408.3" y="285.9">F</text>
</g>
<g font-size="1.8" fill="#006464">
<text x="30.5" y="28.5">CN2</text>
<text x="315" y="27.8">U5A</text>
<text x="316.2" y="29">1</text>
<text x="358.2" y="27.8">U5B</text>
<text x="359.3" y="29">9</text>
<text x="83.8" y="34.8">U4</text>
<text x="386.1" y="34.8">U5C</text>
<text x="62.5" y="36.1">R20</text>
<text x="130.1" y="36.1">C40</text>
<text x="171.7" y="41.2">R21</text>
<text x="179.3" y="41.2">R22</text>
<text x="197.1" y="38.6">R23</text>
<text x="204.7" y="38.6">R24</text>
<text x="213.9" y="41.2">C42</text>
<text x="225.1" y="38.6">R25</text>
<text x="232.7" y="38.6">R26</text>
<text x="239.3" y="41.2">C43</text>
<text x="250.5" y="38.6">R27</text>
<text x="258.1" y="38.6">R28</text>
<text x="267.2" y="41.2">C44</text>
<text x="275.9" y="38.6">R29</text>
<text x="283.5" y="38.6">R30</text>
<text x="292.6" y="41.2">C45</text>
<text x="315" y="40.7">74HC21</text>
<text x="358.2" y="40.7">74HC21</text>
<text x="62.5" y="47.7">124k</text>
<text x="89.9" y="44">D0</text>
<text x="89.9" y="46.6">D1</text>
<text x="97.4" y="45.5" transform="rotate(-90 97.4 45.5)">VCC</text>
<text x="100.4" y="46.6">Q1</text>
<text x="100.4" y="44">Q0</text>
<text x="130.1" y="47.7">100nF</text>
<text x="138.4" y="42.4">RN1</text>
<text x="156.2" y="42.4">RN2</text>
<text x="188.5" y="43.7">C41</text>
<text x="392" y="45.5" transform="rotate(-90 392 45.5)">VCC</text>
<text x="89.9" y="49.1">D2</text>
<text x="89.9" y="51.7">D3</text>
<text x="100.4" y="51.7">Q3</text>
<text x="100.4" y="49.1">Q2</text>
<text x="89.9" y="54.2">D4</text>
<text x="89.9" y="56.7">D5</text>
<text x="89.9" y="59.3">D6</text>
<text x="100.4" y="59.3">Q6</text>
<text x="100.4" y="56.7">Q5</text>
<text x="100.4" y="54.2">Q4</text>
<text x="138.4" y="56.6">4x10k</text>
<text x="156.2" y="56.6">4x10k</text>
<text x="392" y="54.9" transform="rotate(-90 392 54.9)">GND</text>
<text x="89.9" y="61.8">D7</text>
<text x="100.4" y="61.8">Q7</text>
<text x="386.1" y="64.2">74HC21</text>
<text x="89.9" y="69.4">OE</text>
<text x="89.9" y="66.9">Load</text>
<text x="97.4" y="70.1" transform="rotate(-90 97.4 70.1)">GND</text>
<text x="30.5" y="83.3">SSW-120-01-T-D-LL</text>
<text x="83.8" y="79.5">74HCT573</text>
<text x="58.4" y="94.5">U6A</text>
<text x="101.6" y="94.5">U6B</text>
<text x="137.2" y="94.5">U6C</text>
<text x="223.5" y="94.5">D2</text>
<text x="279.4" y="95">TP1</text>
<text x="284.5" y="95">TP2</text>
<text x="165.1" y="100.9">U6D</text>
<text x="224.8" y="96.3">A</text>
<text x="230.9" y="101.2" transform="rotate(-90 230.9 101.2)">COM</text>
<text x="236.1" y="96.3">K</text>
<text x="15.8" y="102.1">C46</text>
<text x="34.6" y="104.7">R32</text>
<text x="58.4" y="106.1">SN74ACT10</text>
<text x="101.6" y="106.1">SN74ACT10</text>
<text x="137.2" y="106.1">SN74ACT10</text>
<text x="180.9" y="102.1">C47</text>
<text x="199.7" y="104.7">R34</text>
<text x="207.3" y="104.7">R35</text>
<text x="223.5" y="104.9">BAT54S</text>
<text x="253" y="104.7">R36</text>
<text x="259.6" y="102.1">C48</text>
<text x="270.8" y="104.7">R37</text>
<text x="279.4" y="102.3">GB_AUX</text>
<text x="284.5" y="102.3">GB_UDC</text>
<text x="15.8" y="113.8">100nF</text>
<text x="26.9" y="109.8">R31</text>
<text x="171" y="111.5" transform="rotate(-90 171 111.5)">VCC</text>
<text x="180.9" y="113.8">100nF</text>
<text x="192" y="109.8">R33</text>
<text x="171" y="120.9" transform="rotate(-90 171 120.9)">GND</text>
<text x="165.1" y="130.3">SN74ACT10</text>
</g>
<g font-size="1.8" fill="#a90000">
<text x="31.7" y="30.2">1</text>
<text x="31.7" y="32.8">3</text>
<text x="31.7" y="35.3">5</text>
<text x="40.6" y="30.2">2</text>
<text x="40.6" y="32.8">4</text>
<text x="40.6" y="35.3">6</text>
<text x="316.2" y="31.5">2</text>
<text x="316.2" y="34">4</text>
<text x="327.6" y="32.8">6</text>
<text x="358.7" y="31.5">10</text>
<text x="358.7" y="34">12</text>
<text x="370.8" y="32.8">8</text>
<text x="31.7" y="37.8">7</text>
<text x="31.7" y="40.4">9</text>
<text x="40" y="40.4">10</text>
<text x="40.6" y="37.8">8</text>
<text x="96.3" y="39.4" transform="rotate(-90 96.3 39.4)">20</text>
<text x="316.2" y="36.6">5</text>
<text x="358.7" y="36.6">13</text>
<text x="390.9" y="39.4" transform="rotate(-90 390.9 39.4)">14</text>
<text x="31.1" y="42.9">11</text>
<text x="31.1" y="45.5">13</text>
<text x="40" y="42.9">12</text>
<text x="40" y="45.5">14</text>
<text x="85.7" y="42.9">2</text>
<text x="85.7" y="45.5">3</text>
<text x="105.4" y="45.5">18</text>
<text x="105.4" y="42.9">19</text>
<text x="141.7" y="45.2" transform="rotate(-90 141.7 45.2)">8</text>
<text x="144.2" y="45.2" transform="rotate(-90 144.2 45.2)">7</text>
<text x="146.8" y="45.2" transform="rotate(-90 146.8 45.2)">6</text>
<text x="149.3" y="45.2" transform="rotate(-90 149.3 45.2)">5</text>
<text x="159.5" y="45.2" transform="rotate(-90 159.5 45.2)">8</text>
<text x="162" y="45.2" transform="rotate(-90 162 45.2)">7</text>
<text x="164.5" y="45.2" transform="rotate(-90 164.5 45.2)">6</text>
<text x="167.1" y="45.2" transform="rotate(-90 167.1 45.2)">5</text>
<text x="31.1" y="48">15</text>
<text x="31.1" y="50.5">17</text>
<text x="31.1" y="53.1">19</text>
<text x="40" y="48">16</text>
<text x="40" y="50.5">18</text>
<text x="40" y="53.1">20</text>
<text x="85.7" y="48">4</text>
<text x="85.7" y="50.5">5</text>
<text x="85.7" y="53.1">6</text>
<text x="105.4" y="53.1">15</text>
<text x="105.4" y="50.5">16</text>
<text x="105.4" y="48">17</text>
<text x="141.7" y="52.8" transform="rotate(-90 141.7 52.8)">1</text>
<text x="144.2" y="52.8" transform="rotate(-90 144.2 52.8)">2</text>
<text x="146.8" y="52.8" transform="rotate(-90 146.8 52.8)">3</text>
<text x="149.3" y="52.8" transform="rotate(-90 149.3 52.8)">4</text>
<text x="159.5" y="52.8" transform="rotate(-90 159.5 52.8)">1</text>
<text x="162" y="52.8" transform="rotate(-90 162 52.8)">2</text>
<text x="164.5" y="52.8" transform="rotate(-90 164.5 52.8)">3</text>
<text x="167.1" y="52.8" transform="rotate(-90 167.1 52.8)">4</text>
<text x="31.1" y="55.6">21</text>
<text x="31.1" y="58.2">23</text>
<text x="40" y="55.6">22</text>
<text x="40" y="58.2">24</text>
<text x="85.7" y="55.6">7</text>
<text x="85.7" y="58.2">8</text>
<text x="105.4" y="58.2">13</text>
<text x="105.4" y="55.6">14</text>
<text x="390.9" y="59.1" transform="rotate(-90 390.9 59.1)">7</text>
<text x="31.1" y="60.7">25</text>
<text x="31.1" y="63.2">27</text>
<text x="31.1" y="65.8">29</text>
<text x="40" y="60.7">26</text>
<text x="40" y="63.2">28</text>
<text x="40" y="65.8">30</text>
<text x="85" y="65.8">11</text>
<text x="85.7" y="60.7">9</text>
<text x="105.4" y="60.7">12</text>
<text x="31.1" y="68.3">31</text>
<text x="31.1" y="70.9">33</text>
<text x="40" y="68.3">32</text>
<text x="40" y="70.9">34</text>
<text x="85.7" y="68.3">1</text>
<text x="31.1" y="73.4">35</text>
<text x="31.1" y="75.9">37</text>
<text x="40" y="73.4">36</text>
<text x="40" y="75.9">38</text>
<text x="96.3" y="75" transform="rotate(-90 96.3 75)">10</text>
<text x="31.1" y="78.5">39</text>
<text x="40" y="78.5">40</text>
<text x="59" y="101.3">13</text>
<text x="59.6" y="96.3">1</text>
<text x="59.6" y="98.8">2</text>
<text x="70.4" y="98.8">12</text>
<text x="102.8" y="96.3">3</text>
<text x="102.8" y="98.8">4</text>
<text x="102.8" y="101.3">5</text>
<text x="114.2" y="98.8">6</text>
<text x="137.8" y="98.8">10</text>
<text x="137.8" y="101.3">11</text>
<text x="138.4" y="96.3">9</text>
<text x="149.8" y="98.8">8</text>
<text x="224.7" y="98.5">1</text>
<text x="233.1" y="99.8" transform="rotate(-90 233.1 99.8)">3</text>
<text x="236.1" y="98.5">2</text>
<text x="169.9" y="105.5" transform="rotate(-90 169.9 105.5)">14</text>
<text x="169.9" y="125.2" transform="rotate(-90 169.9 125.2)">7</text>
</g>
</svg>
